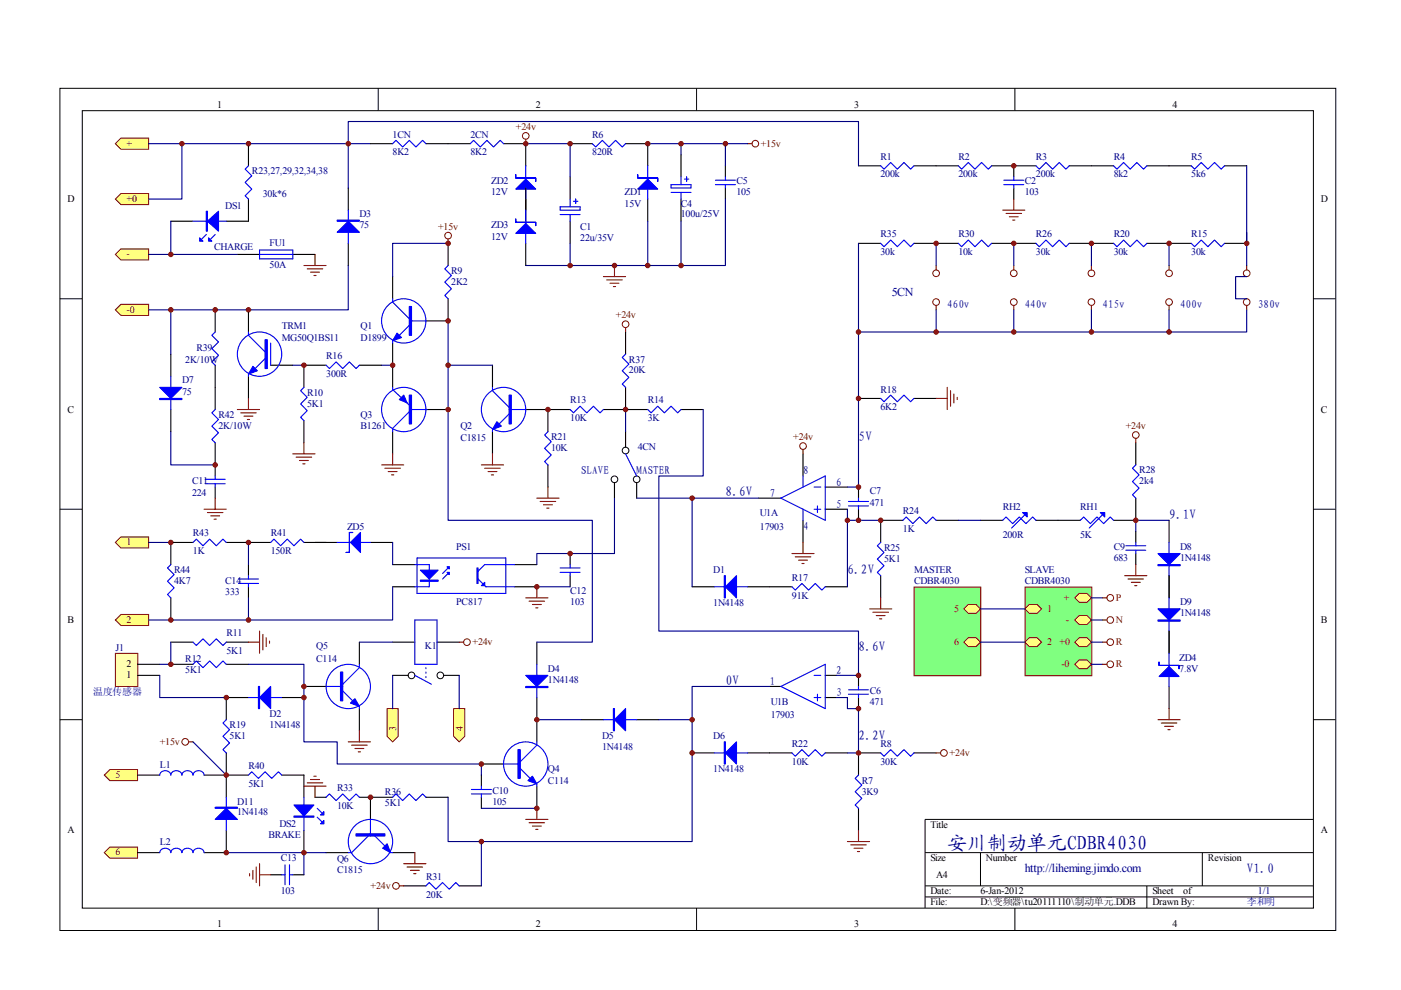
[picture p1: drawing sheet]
<svg xmlns="http://www.w3.org/2000/svg" width="297mm" height="210mm" viewBox="0 0 297 210" stroke-linecap="round" stroke-linejoin="round" font-family="sans-serif">
<g fill="none" stroke="#000" stroke-width=".21">
<path d="M12.7 18.7h270.5v178.6h-270.5zM80.2 18.7v4.7M147.7 18.7v4.7M215.2 18.7v4.7M17.4 23.5h261.1v169h-261.1zM12.7 63.3h4.7M278.4 63.3h4.7M12.7 108h4.7M278.4 108h4.7M12.7 152.6h4.7M278.4 152.6h4.7M278.4 173.7h-82.3v18.8"/>
<path d="M80.2 192.5v4.7M147.7 192.5v4.7M196.1 180.8h82.3M196.1 187.8h82.3M196.1 190.2h82.3M207.9 180.8v7M215.2 192.5v4.7M243.2 187.8v4.7M254.9 180.8v7"/>
</g>
<g fill="none" stroke="#000" stroke-width=".23">
<path d="M52.7 30.5v4.7M52.7 42.2v4.7M83.2 58.6v4.7M52.7 65.7v4.7M52.7 79.8v4.7M57.4 77.4h4.7M64.4 77.4v4.7M83.2 72.7v9.4M90.3 68h4.7M104.4 77.4v4.7M64.4 89.2v4.7M83.2 91.5v4.7"/>
<path d="M90.3 86.8h4.7M104.4 91.5v4.7M111.5 86.8h4.7"/>
</g>
<g fill="none" stroke="#00f" stroke-width=".23">
<path d="M52.7 35.2l-.7 .7 1.4 1.4-1.4 1.4 1.4 1.4-1.4 1.4 .7 .7M52.7 70.4v.7l3.5 3.5M52.7 79.3v.5M56.2 76l-2.1 2.1M57.4 72.7v4.7M83.2 63.3v.7l3.6 3.6M83.2 72.3v.4M86.8 69l-2.1 2.1M86.8 68h3.5M64.4 82.1l-.7 .7 1.4 1.4-1.4 1.5 1.4 1.4-1.4 1.4 .7 .7M83.2 82.1v.5l3.6 3.3M86.8 87.3l-3.6 3.5v.7"/>
<path d="M87.2 86.8h3.3M104.4 82.1v.7l3.5 3.6M104.4 91.1v.4M107.9 87.8l-2.1 2.1M107.9 86.8h3.6"/>
<circle cx="55" cy="75.1" r="4.7"/>
<circle cx="85.6" cy="68" r="4.7"/>
<circle cx="85.6" cy="86.8" r="4.7"/>
<circle cx="106.8" cy="86.8" r="4.7"/>
</g>
<g fill="#00f" stroke="#00f" stroke-width=".23">
<path d="M53.6 77.7l1 .9-1.9 .7z"/>
<path d="M84.2 70.6l.9 1-1.9 .7z"/>
<path d="M105.4 89.4l.9 1-1.9 .7z"/>
<path d="M85.6 83.8l.7 1.6-1.6-.7z"/>
<path d="M56.2 72h.5v6.1h-.5z" fill-rule="evenodd"/>
<path d="M86.8 65h.4v6.1h-.4z" fill-rule="evenodd"/>
<path d="M107.9 83.8h.5v6.1h-.5z" fill-rule="evenodd"/>
<path d="M86.8 83.8h.4v6.1h-.4z" fill-rule="evenodd"/>
</g>
<g fill="#ffff80" stroke="#800000" stroke-width=".21">
<path d="M25.6 29.3h5.9v2.3h-5.9l-1.1-1.1z" fill-rule="evenodd"/>
<path d="M25.6 41h5.9v2.4h-5.9l-1.1-1.2z" fill-rule="evenodd"/>
<path d="M25.6 52.8h5.9v2.3h-5.9l-1.1-1.2z" fill-rule="evenodd"/>
<path d="M24.5 65.7l1.1-1.2h5.9v2.4h-5.9z" fill-rule="evenodd"/>
<path d="M24.5 115l1.1-1.2h5.9v2.4h-5.9z" fill-rule="evenodd"/>
<path d="M24.5 131.5l1.1-1.2h5.9v2.3h-5.9z" fill-rule="evenodd"/>
<path d="M22.1 164.3l1.2-1.1h5.9v2.3h-5.9z" fill-rule="evenodd"/>
<path d="M22.1 180.8l1.2-1.2h5.9v2.4h-5.9z" fill-rule="evenodd"/>
</g>
<g fill="none" stroke="#000" stroke-width=".23">
<path d="M73.8 39.9v4.7M78.5 30.5h4.7M90.3 30.5h9.4M106.8 30.5h4.7v4.7M111.5 39.9v7M120.9 30.5h4.7M120.9 37.5v4.7M132.6 30.5h4.7v4.7M144.4 32.8v4.7M153.8 35.2v2.3M153.8 39.9v2.3M36.2 46.9h4.7"/>
<path d="M48 46.9h4.7M50.3 53.9h4.7M62.1 53.9h4.7M73.8 51.6v4.7M95 51.6v4.7M111.5 51.6v4.7M120.9 46.9v4.7M137.3 42.2v4.7M144.4 42.2v4.7M36.2 75.1v4.7M45.6 65.7v4.7M45.6 77.4v9.4"/>
<path d="M64.4 77.4h4.7M76.2 77.4h4.7M95 63.3v4.7M132.6 70.4v4.7M36.2 86.8v4.7M45.6 93.9v7M116.2 98.6v4.7M120.9 86.8h-4.7v4.7M127.9 86.8h9.4M132.6 82.1v4.7M132.6 91.5v3.3M144.4 86.8h4.7"/>
<path d="M40.9 115h-4.7v4.7M45.6 103.3v2.3M48 115h9.4M52.7 119.7v2.4M64.4 115h7.1M78.5 115h4.7M83.2 119.7h4.8M109.1 119.7h4.7M120.9 117.4v2.3M130.3 102.3v3.3M135 102.3v3.3M36.2 126.8v4.7"/>
<path d="M52.7 124.4v2.4M83.2 124.4h4.8M109.1 124.4h4.7M120.9 122.1v2.3M163.2 124.4h4.7M175 124.4h4.7M102.1 164.3v2.4M102.1 169v2.4"/>
</g>
<g fill="none" stroke="#00f" stroke-width=".23">
<path d="M83.2 30.5l.8-.7 1.4 1.4 1.4-1.4 1.4 1.4 1.4-1.4 .7 .7M99.7 30.5l.7-.7 1.4 1.4 1.4-1.4 1.4 1.4 1.5-1.4 .7 .7M111.5 35.2v7M125.6 30.5l.7 .7 1.4-1.4 1.4 1.4 1.4-1.4 1.4 1.4 .7-.7M137.3 35.2v7M142.3 39.2h4.2v.7h-4.2zM144.4 37.5v1.7M145.1 38h.9M145.6 37.5v.9M151.7 39.2h4.2M151.7 38.2h4.2M153.8 37.5v.7"/>
<path d="M153.8 39.2v.7M40.9 46.9h7.1M43.7 49.7l-.9 1M45.6 49.7l-.9 1M55 53h7.1v1.9h-7.1zM55 53.9h7.1M73.8 44.6v7M95 56.3l-.7 .7 1.4 1.4-1.4 1.4 1.4 1.4-1.4 1.4 .7 .7M111.5 44.6v7M118.8 43.9h4.2v.7h-4.2zM118.8 45.5h4.2M120.9 42.2v1.7"/>
<path d="M120.9 45.5v1.4M121.6 42.7h.9M122.1 42.2v.9M142.3 40.8h4.2M144.4 40.8v1.4M36.2 79.8v7M45.6 70.4l-.7 .7 1.4 1.4-1.4 1.4 1.4 1.4-1.4 1.4 .7 .7M69.1 77.4l.7 .7 1.5-1.4 1.4 1.4 1.4-1.4 1.4 1.4 .7-.7M132.6 75.1l-.7 .7 1.4 1.4-1.4 1.4 1.4 1.4-1.4 1.4 .7 .7M45.6 86.8l-.7 .7 1.4 1.4-1.4 1.5 1.4 1.4-1.4 1.4 .7 .7M116.2 91.5l-.7 .7 1.4 1.4-1.4 1.5 1.4 1.4-1.4 1.4 .7 .7M120.9 86.8l.7 .7 1.4-1.4 1.4 1.4 1.4-1.4 1.4 1.4 .7-.7"/>
<path d="M132.6 96.2l2.4 4.7M137.3 86.8l.7 .7 1.5-1.4 1.4 1.4 1.4-1.4 1.4 1.4 .7-.7M36.2 119.7l-.7 .7 1.4 1.4-1.4 1.4 1.4 1.4-1.4 1.5 .7 .7M40.9 115l.7-.7 1.4 1.4 1.4-1.4 1.5 1.4 1.4-1.4 .7 .7M43.5 102.6h4.2M43.5 101.6h4.2M45.6 100.9v.7M45.6 102.6v.7M57.4 115l.7-.7 1.4 1.4 1.4-1.4 1.4 1.4 1.4-1.4 .7 .7M71.5 115h7M88 119.7h3v4.7h-3M88.4 118.3h18.8v7.5h-18.8z"/>
<path d="M109.1 119.7h-6.3l-1.4 1.4M120.9 119.7v.7M50.6 123.7h4.2M50.6 122.8h4.2M52.7 122.1v.7M52.7 123.7v.7M95.2 121.4l-1.4 1.4M95.2 120.2l-1.4 1.4M101.4 122.8l1.6 1.6h6.1M118.8 121.4h4.2M118.8 120.4h4.2M120.9 121.4v.7"/>
<path d="M167.9 124.4l.7 .7 1.4-1.4 1.4 1.4 1.4-1.4 1.5 1.4 .7-.7M99.9 168.3h4.3M99.9 167.4h4.3M102.1 166.7v.7M102.1 168.3v.7"/>
</g>
<g fill="#00f" stroke="#00f" stroke-width=".23">
<path d="M44 46.9l2.3-2.1v4.2z"/>
<path d="M42.3 50.4l.7 .7h-.7z"/>
<path d="M44.2 50.4l.7 .7h-.7z"/>
<path d="M33.9 82.1h4.7l-2.4 2.4z"/>
<path d="M71.5 49.3l2.3-2.4 2.4 2.4z"/>
<path d="M109.4 40.1l2.1-2.1 2.1 2.1z"/>
<path d="M109.4 49.5l2.1-2.1 2.1 2.1z"/>
<path d="M135.2 40.1l2.1-2.1 2.2 2.1z"/>
<path d="M89.1 120.9h3.8l-1.9 1.9z"/>
<path d="M94.8 120.2h.4v.5z"/>
<path d="M94.8 121.4h.4v.4z"/>
<path d="M102.1 124.2l.7-.7v.7z"/>
<path d="M74.3 115l2.1-2.1v4.2z"/>
<path d="M43.7 44.8h.3v4.2h-.3z" fill-rule="evenodd"/>
<path d="M33.9 84.5h4.7v.2h-4.7z" fill-rule="evenodd"/>
<path d="M71.5 46.7h4.7v.2h-4.7z" fill-rule="evenodd"/>
<path d="M109.4 37v.7h4.2v.7v-.7h-4.2z" fill-rule="evenodd"/>
<path d="M109.4 46.4v.7h4.2v.7v-.7h-4.2z" fill-rule="evenodd"/>
<path d="M135.2 37v.7h4.3v.7v-.7h-4.3z" fill-rule="evenodd"/>
<path d="M89.1 123h3.8v.2h-3.8z" fill-rule="evenodd"/>
<path d="M101.1 120.4h.3v3.3h-.3z" fill-rule="evenodd"/>
<path d="M74.1 112.9h.7h-.7v4.2h-.7h.7z" fill-rule="evenodd"/>
</g>
<g fill="none" stroke="#000080" stroke-width=".23">
<path d="M31.5 30.5h47M73.8 30.5v9.4M111.5 30.5h9.4v7M137.3 30.5h21.2M144.4 30.5v2.3M153.8 30.5v4.7M31.5 53.9h18.8M73.8 56.3v9.4h-42.3M95 51.6h-11.8v7M120.9 51.6v4.7h-9.4M137.3 46.9v9.4M144.4 46.9v9.4"/>
<path d="M153.8 42.2v14.1h-32.9M36.2 65.7v9.4M62.1 77.4h2.3M80.9 77.4h2.3M95 77.4h9.4M95 68v18.8M36.2 91.5v7.1h9.4M31.5 115h4.7M52.7 115v4.7M83.2 115v4.7M52.7 126.8v4.7M83.2 124.4v7.1h-51.7"/>
<path d="M113.8 124.4h7.1"/>
</g>
<g fill="none" stroke="#800000" stroke-width=".23">
<path d="M111.5 29.5v1M158.5 30.5h.9M64.4 56.3h4.7M65.1 57h3.3M65.8 57.7h1.9M66.6 58.4h.4M66.8 53.9v2.4M95 50.7v.9M127.9 58.6h4.7M128.6 59.3h3.3M130.3 56.3v2.3M129.3 60.1h1.9"/>
<path d="M130 60.8h.5M132.6 69.5v.9M50.3 86.8h4.7M51 87.5h3.3M51.7 88.2h1.9M52.4 88.9h.5M52.7 84.5v2.3M62.1 96.2h4.7M62.8 96.9h3.3M63.5 97.6h1.9M64.2 98.3h.5M64.4 93.9v2.3"/>
<path d="M80.9 98.6h4.7M81.6 99.3h3.3M82.3 100h1.9M83.2 96.2v2.4M102.1 98.6h4.7M102.8 99.3h3.3M103.5 100h1.9M104.4 96.2v2.4M43.3 108h4.7M44 108.7h3.3M44.7 109.4h1.9M45.4 110.1h.5"/>
<path d="M45.6 105.6v2.4M83 100.7h.5M104.2 100.7h.4M113.8 105.6h4.7M114.5 106.3h3.3M115.2 107h1.9M115.9 107.7h.5M116.2 103.3v2.3M111.5 126.8h4.7M112.2 127.5h3.3M112.9 128.2h1.9M113.6 128.9h.5"/>
<path d="M113.8 124.4v2.4"/>
</g>
<g fill="#800000" stroke="#800000" stroke-width=".21">
<circle cx="36.2" cy="65.7" r=".47"/>
<circle cx="95" cy="77.4" r=".47"/>
<circle cx="120.9" cy="56.3" r=".47"/>
<circle cx="153.8" cy="30.5" r=".47"/>
<circle cx="144.4" cy="30.5" r=".47"/>
<circle cx="144.4" cy="56.3" r=".47"/>
<circle cx="137.3" cy="56.3" r=".47"/>
<circle cx="130.3" cy="56.3" r=".47"/>
<circle cx="52.7" cy="131.5" r=".47"/>
<circle cx="113.8" cy="124.4" r=".47"/>
</g>
<g fill="none" stroke="#800000" stroke-width=".21">
<circle cx="111.5" cy="28.8" r=".7"/>
<circle cx="160.1" cy="30.5" r=".7"/>
<circle cx="95" cy="50" r=".7"/>
<circle cx="132.6" cy="68.7" r=".71"/>
</g>
<g fill="none" stroke="#000" stroke-width=".21">
<circle cx="132.6" cy="95.5" r=".71"/>
<circle cx="130.3" cy="101.6" r=".71"/>
<circle cx="135" cy="101.6" r=".71"/>
</g>
<path d="M24.6 138.6h4.6v7h-4.6z" fill="#ffffb0"/>
<g fill="none" stroke="#800000" stroke-width=".21">
<path d="M24.5 138.5h4.7v7.1h-4.7z"/>
<circle cx="39.3" cy="157.3" r=".71"/>
</g>
<g fill="none" stroke="#000" stroke-width=".23">
<path d="M36.2 136.2h4.7M48 136.2h4.7M76.2 136.2v4.7M83.2 136.2h4.8M92.7 136.2h4.7M29.2 143.2h4.7M29.2 140.9h4.7M36.2 140.9h4.7M48 140.9h4.7M48 159.6v9.4M52.7 147.9h-4.7v4.7M59.7 147.9h4.7"/>
<path d="M64.4 145.5h4.7M76.2 150.2v4.7M83.2 143.2h3.3M94.1 143.2h3.3M113.8 152.6v4.7M29.2 164.3h4.7M43.3 164.3h9.4M48 176.1v4.7h-4.7M59.7 164.3h4.7v4.7M64.4 176.1v4.7M78.5 169v4.7M102.1 162h4.7"/>
<path d="M113.8 166.7v4.7M29.2 180.8h4.7M69.1 180.8h4.7M83.2 180.8h4.8"/>
</g>
<g fill="none" stroke="#00f" stroke-width=".23">
<path d="M40.9 136.2l.7 .7 1.4-1.5 1.4 1.5 1.5-1.5 1.4 1.5 .7-.7M88 131.5h4.7v9.4h-4.7zM40.9 140.9l.7-.8 1.4 1.5 1.4-1.5 1.5 1.5 1.4-1.5 .7 .8M48 152.6l-.7 .7 1.4 1.4-1.4 1.4 1.4 1.4-1.4 1.4 .7 .7M52.7 147.9h7M69.1 145.5h3.6M72.7 146.5l2.1 2.1M76.2 140.9v.7l-3.5 3.5M76.2 149.8v.4M88 143.2l3.5 1.9M90.3 141.6v.2M90.3 142.5v.2"/>
<path d="M90.3 143.4v.3M113.8 157.3v.7l-3.5 3.5M33.9 164.3a1.21 1.21 0 0 1 1.1-.9 1.21 1.21 0 0 1 1.2 .9 1.21 1.21 0 0 1 1.2-.9 1.21 1.21 0 0 1 1.2 .9 1.21 1.21 0 0 1 1.1-.9 1.21 1.21 0 0 1 1.2 .9 1.2 1.2 0 0 1 1.2-.9 1.2 1.2 0 0 1 1.2 .9M48 169v7.1M52.7 164.3l.7-.7 1.4 1.4 1.4-1.4 1.4 1.4 1.4-1.4 .7 .7M64.4 169v7.1M67.3 173.3l.9 .9M67.3 171.4l.9 .9M78.1 177.3l-3.6 3.5h-.7M78.5 173.7v3.6M79.5 177.3l2.1 2.1M106.8 162h3.5"/>
<path d="M110.3 162.9l2.1 2.1M113.8 166.2v.5M33.9 180.8a1.21 1.21 0 0 1 1.1-1 1.21 1.21 0 0 1 1.2 1 1.21 1.21 0 0 1 1.2-1 1.21 1.21 0 0 1 1.2 1 1.21 1.21 0 0 1 1.1-1 1.21 1.21 0 0 1 1.2 1 1.2 1.2 0 0 1 1.2-1 1.2 1.2 0 0 1 1.2 1M82.8 180.8h.4"/>
<circle cx="73.8" cy="145.5" r="4.7"/>
<circle cx="78.5" cy="178.4" r="4.7"/>
<circle cx="111.5" cy="162" r="4.7"/>
</g>
<g fill="#00f" stroke="#00f" stroke-width=".23">
<path d="M74.3 149.1l1-1 .9 1.7z"/>
<path d="M111.9 165.5l1-.9 .9 1.6z"/>
<path d="M82.1 178.9l.7 1.9-1.7-1z"/>
<path d="M45.6 173.7l2.4-2.3 2.3 2.3z"/>
<path d="M62.3 170.7h4.3l-2.2 2.3z"/>
<path d="M68 174.7l.7-.7v.7z"/>
<path d="M68 172.8l.7-.7v.7z"/>
<path d="M55 147.9l2.4-2.4v4.7z"/>
<path d="M72.2 142.5h.5v6.1h-.5z" fill-rule="evenodd"/>
<path d="M109.8 158.9h.5v6.1h-.5z" fill-rule="evenodd"/>
<path d="M75.5 176.8h6.1v.5h-6.1z" fill-rule="evenodd"/>
<path d="M45.6 171.1h4.7v.3h-4.7z" fill-rule="evenodd"/>
<path d="M62.3 173h4.3v.3h-4.3z" fill-rule="evenodd"/>
<path d="M54.8 145.5h.2v4.7h-.2z" fill-rule="evenodd"/>
</g>
<path d="M36.2 136.2v4.7h-2.3M33.9 143.2v4.7h14.1M40.9 157.3l7.1 7M52.7 140.9h11.7v7M48 180.8h21.1" fill="none" stroke="#000080" stroke-width=".23"/>
<g fill="none" stroke="#800000" stroke-width=".23">
<path d="M52.7 136.2h2.3M55 133.8v4.7M55.7 134.5v3.3M56.4 135.2v1.9M57.1 135.9v.5M40 157.3h.9M73.8 157.3h4.7M74.5 158h3.3M75.3 158.7h1.8M76 159.4h.4M76.2 154.9v2.4M85.6 183.1h4.7"/>
<path d="M86.3 183.8h3.3M87 184.5h1.9M87.7 185.2h.5M88 180.8v2.3"/>
</g>
<g fill="none" stroke="#000" stroke-width=".21">
<circle cx="87.2" cy="143.2" r=".71"/>
<circle cx="93.4" cy="143.2" r=".71"/>
</g>
<g fill="#ffff80" stroke="#800000" stroke-width=".21">
<path d="M82.1 150.2h2.3v5.9l-1.2 1.2-1.1-1.2z" fill-rule="evenodd"/>
<path d="M96.2 150.2h2.3v5.9l-1.1 1.2-1.2-1.2z" fill-rule="evenodd"/>
</g>
<g fill="none" stroke="#000080" stroke-width=".23">
<path d="M38.6 30.5v11.7h-7.1M73.8 30.5v-4.7h108.2v9.4M264.3 35.2v21.1M36.2 46.9v7M182 51.6v51.7h-2.3M198.5 51.6v4.7M214.9 51.6v4.7M231.4 51.6v4.7M247.9 51.6v4.7M264.3 58.6h-2.3v4.7h2.3M198.5 65.7v4.7M214.9 65.7v4.7"/>
<path d="M231.4 65.7v4.7M247.9 65.7v4.7M264.3 65.7v4.7h-82.3M95 86.8v23.5h30.6v25.9h-11.8M132.6 86.8v4.7M149.1 86.8v14.1h-9.4v32.9h42.3v9.4h-4.7M130.3 105.6v11.8h-16.5v2.3M135 105.6h25.9M146.7 105.6v18.8M179.7 108v16.4M179.7 110.3h7M203.2 110.3h4.7"/>
<path d="M247.9 110.3h-7.1v2.4M76.2 136.2h7M64.4 147.9v9.4h7.1v4.7h30.6v2.3M83.2 143.2v7M97.4 143.2v7M113.8 152.6h9.4M139.7 152.6h7M163.2 145.5h-16.5v32.9h-51.7v-9.4M179.7 147.9v2.3h2.3v9.4h-2.3M102.1 178.4v9.4M102.1 171.4h11.7M64.4 180.8v4.7"/>
</g>
<g fill="none" stroke="#800000" stroke-width=".23">
<path d="M198.5 56.3v.9M212.6 44.6h4.7M213.3 45.3h3.3M214 46h1.9M214.7 46.7h.5M214.9 42.2v2.4M214.9 56.3v.9M231.4 56.3v.9M247.9 56.3v.9M264.3 56.3v.9M198.5 64.8v.9M214.9 64.8v.9"/>
<path d="M231.4 64.8v.9M247.9 64.8v.9M264.3 64.8v.9M170.3 95.3v.9M240.8 92.9v1M167.9 117.4h4.7M168.6 118.1h3.3M169.3 118.8h1.9M170 119.5h.5M170.3 115v2.4M240.8 119.7v2.4M97.4 136.2h.9"/>
<path d="M184.4 129.1h4.7M185.1 129.8h3.3M185.8 130.5h1.9M186.5 131.2h.5M186.7 126.8v2.3M238.5 122.1h4.7M239.2 122.8h3.3M239.9 123.5h1.8M240.6 124.2h.4M198.5 159.6h.9M245.5 152.6h4.7M246.2 153.3h3.3"/>
<path d="M246.9 154h1.9M247.6 154.7h.5M247.9 150.2v2.4M111.5 173.7h4.7M112.2 174.4h3.3M112.9 175.1h1.9M113.6 175.8h.5M113.8 171.4v2.3M179.7 178.4h4.7M180.4 179.1h3.3M181.1 179.8h1.9M182 176.1v2.3"/>
<path d="M52.9 185.2v.5M53.6 184.5v1.9M54.3 183.8v3.3M55 183.1v4.7M55 185.5h2.4M84.7 187.8h.9M181.8 180.5h.5"/>
</g>
<g fill="none" stroke="#000" stroke-width=".23">
<path d="M182 35.2h4.7M193.8 35.2h9.4M210.2 35.2h9.4M214.9 35.2v2.3M214.9 39.9v2.3M226.7 35.2h9.4M243.2 35.2h9.4M259.6 35.2h4.7M182 51.6h4.7M193.8 51.6h9.4M210.2 51.6h9.4M226.7 51.6h9.4"/>
<path d="M243.2 51.6h9.4M259.6 51.6h4.7M170.3 96.2v4.7M240.8 93.9v4.7M160.9 105.6h4.7M170.3 110.3v4.7M175 103.3h4.7M175 108h4.7M182 103.3v2.3M182 108v2.3M191.4 110.3h-4.7v4.7M198.5 110.3h4.7"/>
<path d="M207.9 110.3h4.7M219.6 110.3h9.4M240.8 105.6v4.7h-4.7M240.8 112.7v2.3M240.8 117.4v2.3M247.9 110.3v4.7M113.8 136.2v4.7M146.7 124.4h4.7M158.5 124.4h4.7M186.7 122.1v4.7M247.9 122.1v4.7M247.9 133.8v4.7"/>
<path d="M113.8 147.9v4.7M123.2 152.6h4.7M135 152.6h4.7M146.7 159.6h4.7M158.5 159.6h9.4M163.2 145.5h2.4M175 143.2h2.3M175 147.9h2.3M175 159.6h4.7M182 143.2v2.3M182 147.9v2.3M186.7 159.6h-4.7v4.7"/>
<path d="M193.8 159.6h4.7M247.9 145.5v4.7M78.5 169h4.7M90.3 169h4.7M182 171.4v4.7M57.4 185.5h2.3M62.1 185.5h2.3M85.6 187.8h4.7M97.4 187.8h4.7"/>
</g>
<g fill="none" stroke="#00f" stroke-width=".23">
<path d="M186.7 35.2l.7 .7 1.4-1.4 1.4 1.4 1.5-1.4 1.4 1.4 .7-.7M203.2 35.2l.7 .7 1.4-1.4 1.4 1.4 1.4-1.4 1.4 1.4 .7-.7M212.8 39.2h4.3M212.8 38.2h4.3M214.9 37.5v.7M214.9 39.2v.7M219.6 35.2l.8 .7 1.4-1.4 1.4 1.4 1.4-1.4 1.4 1.4 .7-.7M236.1 35.2l.7 .7 1.4-1.4 1.4 1.4 1.4-1.4 1.5 1.4 .7-.7M252.6 35.2l.7 .7 1.4-1.4 1.4 1.4 1.4-1.4 1.4 1.4 .7-.7M186.7 51.6l.7 .7 1.4-1.4 1.4 1.4 1.5-1.4 1.4 1.4 .7-.7M203.2 51.6l.7 .7 1.4-1.4 1.4 1.4 1.4-1.4 1.4 1.4 .7-.7M219.6 51.6l.8 .7 1.4-1.4 1.4 1.4 1.4-1.4 1.4 1.4 .7-.7"/>
<path d="M236.1 51.6l.7 .7 1.4-1.4 1.4 1.4 1.4-1.4 1.5 1.4 .7-.7M252.6 51.6l.7 .7 1.4-1.4 1.4 1.4 1.4-1.4 1.4 1.4 .7-.7M240.8 98.6l-.7 .7 1.4 1.4-1.4 1.4 1.4 1.4-1.4 1.4 .7 .7M165.6 105.6l9.4-4.7v9.4zM170.3 100.9v2.4M170.3 108v2.3M172.6 103.3h1.4M172.6 108h1.4M173.3 107.3v1.4M179.9 107.3h4.2M179.9 106.3h4.2M182 105.6v.7"/>
<path d="M182 107.3v.7M186.7 115l-.7 .7 1.4 1.4-1.4 1.4 1.4 1.4-1.4 1.5 .7 .7M191.4 110.3l.7-.7 1.4 1.4 1.5-1.4 1.4 1.4 1.4-1.4 .7 .7M212.6 110.3l.7-.7 1.4 1.4 1.4-1.4 1.4 1.4 1.4-1.4 .7 .7M217.3 109.1l-2.8 2.9M229 110.3l.8-.7 1.4 1.4 1.4-1.4 1.4 1.4 1.4-1.4 .7 .7M233.8 109.1l-2.9 2.9M238.7 116.7h4.2M238.7 115.7h4.2M240.8 115v.7M240.8 116.7v.7M247.9 115v7.1"/>
<path d="M151.4 124.4h7.1M247.9 126.8v7M247.9 138.5v7M113.8 140.9v7M127.9 152.6h7.1M151.4 159.6h7.1M165.6 145.5l9.4-4.6v9.3zM167.9 159.6l.7 .7 1.4-1.4 1.4 1.4 1.4-1.4 1.5 1.4 .7-.7M172.6 143.2h1.4M172.6 147.9h1.4M173.3 147.2v1.4M179.9 146.3h4.2"/>
<path d="M179.9 147.2h4.2M182 145.5v.8M182 147.2v.7M186.7 159.6l.7 .7 1.4-1.4 1.4 1.4 1.5-1.4 1.4 1.4 .7-.7M83.2 169l.8-.7 1.4 1.4 1.4-1.4 1.4 1.4 1.4-1.4 .7 .7M182 164.3l-.7 .7 1.4 1.5-1.4 1.4 1.4 1.4-1.4 1.4 .7 .7M59.7 185.5h.7M60.4 183.4v4.2M61.4 185.5h.7M61.4 183.4v4.2M90.3 187.8l.7-.7 1.4 1.4 1.4-1.4 1.4 1.4 1.5-1.4 .7 .7"/>
</g>
<g fill="#00f" stroke="#00f" stroke-width=".23">
<path d="M111.5 143.2h4.7l-2.4 2.3z"/>
<path d="M130.3 152.6l2.3-2.4v4.7z"/>
<path d="M153.8 159.6l2.4-2.3v4.7z"/>
<path d="M153.8 124.4l2.4-2.3v4.7z"/>
<path d="M216.8 108.7h1v.9z"/>
<path d="M233.3 108.7h.9v.9z"/>
<path d="M245.5 117.4h4.7l-2.3 2.3z"/>
<path d="M245.5 129.1h4.7l-2.3 2.4z"/>
<path d="M245.7 143.4l2.2-2.1 2.1 2.1z"/>
<path d="M111.5 145.5h4.7v.3h-4.7z" fill-rule="evenodd"/>
<path d="M130 150.2h.3v4.7h-.3z" fill-rule="evenodd"/>
<path d="M153.6 157.3h.2v4.7h-.2z" fill-rule="evenodd"/>
<path d="M153.6 122.1h.2v4.7h-.2z" fill-rule="evenodd"/>
<path d="M245.5 119.7h4.7v.2h-4.7z" fill-rule="evenodd"/>
<path d="M245.5 131.5h4.7v.2h-4.7z" fill-rule="evenodd"/>
<path d="M245.7 140.4v.7h4.3v.7v-.7h-4.3z" fill-rule="evenodd"/>
</g>
<g fill="none" stroke="#800000" stroke-width=".21">
<circle cx="198.5" cy="57.9" r=".71"/>
<circle cx="214.9" cy="57.9" r=".71"/>
<circle cx="231.4" cy="57.9" r=".71"/>
<circle cx="247.9" cy="57.9" r=".71"/>
<circle cx="264.3" cy="57.9" r=".7"/>
<circle cx="198.5" cy="64" r=".71"/>
<circle cx="214.9" cy="64" r=".71"/>
<circle cx="231.4" cy="64" r=".71"/>
<circle cx="247.9" cy="64" r=".71"/>
<circle cx="264.3" cy="64" r=".7"/>
<circle cx="170.3" cy="94.6" r=".7"/>
<circle cx="240.8" cy="92.2" r=".7"/>
<circle cx="99" cy="136.2" r=".71"/>
<circle cx="200.1" cy="159.6" r=".71"/>
<circle cx="84" cy="187.8" r=".71"/>
</g>
<g fill="#800000" stroke="#800000" stroke-width=".21">
<circle cx="146.7" cy="105.6" r=".47"/>
<circle cx="73.8" cy="30.5" r=".47"/>
<circle cx="179.7" cy="110.3" r=".47"/>
<circle cx="182" cy="70.4" r=".47"/>
<circle cx="247.9" cy="70.4" r=".47"/>
<circle cx="231.4" cy="70.4" r=".47"/>
<circle cx="214.9" cy="70.4" r=".47"/>
<circle cx="198.5" cy="70.4" r=".47"/>
<circle cx="240.8" cy="110.3" r=".47"/>
<circle cx="186.7" cy="110.3" r=".47"/>
<circle cx="182" cy="103.3" r=".47"/>
<circle cx="182" cy="110.3" r=".47"/>
<circle cx="182" cy="150.2" r=".47"/>
<circle cx="264.3" cy="51.6" r=".47"/>
<circle cx="247.9" cy="51.6" r=".47"/>
<circle cx="231.4" cy="51.6" r=".47"/>
<circle cx="214.9" cy="51.6" r=".47"/>
<circle cx="198.5" cy="51.6" r=".47"/>
<circle cx="36.2" cy="53.9" r=".47"/>
<circle cx="52.7" cy="30.5" r=".47"/>
<circle cx="45.6" cy="65.7" r=".47"/>
<circle cx="64.4" cy="77.4" r=".47"/>
<circle cx="83.2" cy="77.4" r=".47"/>
<circle cx="95" cy="86.8" r=".47"/>
<circle cx="95" cy="68" r=".47"/>
<circle cx="95" cy="51.6" r=".47"/>
<circle cx="116.2" cy="86.8" r=".47"/>
<circle cx="132.6" cy="86.8" r=".47"/>
<circle cx="36.2" cy="131.5" r=".47"/>
<circle cx="36.2" cy="115" r=".47"/>
<circle cx="52.7" cy="115" r=".47"/>
<circle cx="120.9" cy="117.4" r=".47"/>
<circle cx="36.2" cy="140.8" r=".47"/>
<circle cx="64.4" cy="145.5" r=".47"/>
<circle cx="102.1" cy="162" r=".47"/>
<circle cx="113.8" cy="171.4" r=".47"/>
<circle cx="113.8" cy="152.6" r=".47"/>
<circle cx="182" cy="159.6" r=".47"/>
<circle cx="38.6" cy="30.5" r=".47"/>
<circle cx="111.5" cy="30.5" r=".47"/>
<circle cx="120.9" cy="30.5" r=".47"/>
<circle cx="137.3" cy="30.5" r=".47"/>
<circle cx="48" cy="180.8" r=".47"/>
<circle cx="48" cy="164.3" r=".47"/>
<circle cx="64.4" cy="147.9" r=".47"/>
<circle cx="48" cy="147.9" r=".47"/>
<circle cx="214.9" cy="35.2" r=".47"/>
<circle cx="45.6" cy="98.6" r=".47"/>
</g>
<path d="M193.9 124.6h14v18.7h-14z" fill="#80ff80"/>
<path d="M193.8 124.5h14.1v18.8h-14.1z" fill="none" stroke="#800000" stroke-width=".21"/>
<g fill="#ffff80" stroke="#800000" stroke-width=".21">
<path d="M204.4 129.1l.9-.9h1.6l1 .9-1 .9h-1.6z" fill-rule="evenodd"/>
<path d="M204.4 136.2l.9-1h1.6l1 1-1 .9h-1.6z" fill-rule="evenodd"/>
</g>
<path d="M217.4 124.6h14.1v18.7h-14.1z" fill="#80ff80"/>
<path d="M217.3 124.5h14.2v18.8h-14.2z" fill="none" stroke="#800000" stroke-width=".21"/>
<g fill="#ffff80" stroke="#800000" stroke-width=".21">
<path d="M217.3 129.1l.9-.9h1.7l.9 .9-.9 .9h-1.7z" fill-rule="evenodd"/>
<path d="M218.2 135.2h1.7l.9 1-.9 .9h-1.7l-.9-.9z" fill-rule="evenodd"/>
<path d="M228.8 125.8h1.7l.9 1-.9 .9h-1.7l-.9-.9z" fill-rule="evenodd"/>
<path d="M227.9 131.5l.9-1h1.7l.9 1-.9 .9h-1.7z" fill-rule="evenodd"/>
<path d="M228.8 139.9h1.7l.9 1-.9 .9h-1.7l-.9-.9z" fill-rule="evenodd"/>
<path d="M228.8 135.2h1.7l.9 1-.9 .9h-1.7l-.9-.9z" fill-rule="evenodd"/>
</g>
<path d="M207.9 129.1h9.4M207.9 136.2h9.4M231.4 136.2h2.4M231.4 126.8h2.4M231.4 131.5h2.4M177.3 147.9h2.4M231.4 140.9h2.4" fill="none" stroke="#000080" stroke-width=".23"/>
<g fill="none" stroke="#800000" stroke-width=".21">
<circle cx="235.4" cy="126.8" r=".71"/>
<circle cx="235.4" cy="136.2" r=".7"/>
<circle cx="235.4" cy="131.5" r=".7"/>
<circle cx="235.4" cy="140.8" r=".71"/>
</g>
<g fill="none" stroke="#800000" stroke-width=".23">
<path d="M198.5 84.5h2.3M200.8 82.1v4.7M201.5 82.8v3.3M202.2 83.5v1.9M202.9 84.2v.5M233.8 126.8h.9M233.8 131.5h.9M233.8 136.2h.9M233.8 140.9h.9M64.4 166.7h4.7M65.1 166h3.3M65.8 165.3h1.9"/>
<path d="M66.6 164.6h.4M66.8 166.7v2.3"/>
</g>
<path d="M182 84.5h4.7M193.8 84.5h4.7M66.8 169h2.3M76.2 169h2.3" fill="none" stroke="#000" stroke-width=".23"/>
<path d="M186.7 84.5l.7 .7 1.4-1.4 1.4 1.4 1.5-1.4 1.4 1.4 .7-.7M69.1 169l.7-.7 1.5 1.4 1.4-1.4 1.4 1.4 1.4-1.4 .7 .7" fill="none" stroke="#00f" stroke-width=".23"/>
<g fill="#800000" stroke="#800000" stroke-width=".21">
<circle cx="182" cy="84.5" r=".47"/>
<circle cx="78.5" cy="169" r=".47"/>
<circle cx="64.4" cy="180.8" r=".47"/>
<circle cx="182" cy="143.2" r=".47"/>
<circle cx="102.1" cy="178.4" r=".47"/>
<circle cx="146.7" cy="159.6" r=".47"/>
<circle cx="146.7" cy="152.6" r=".47"/>
<circle cx="52.7" cy="65.7" r=".47"/>
</g>
<text font-size="4.2" fill="#000080" x="200.8" y="180.2">安川制动单元CDBR4030</text>
<g font-size="2.8" fill="#000080">
<text x="182" y="93.5">5V</text>
<text x="153.8" y="105.3">8.6V</text>
<text x="247.9" y="110">9.1V</text>
<text x="179.7" y="121.7">6.2V</text>
<text x="182" y="138.1">8.6V</text>
<text x="153.8" y="145.2">0V</text>
<text x="182" y="156.9">2.2V</text>
<text x="264.3" y="185.1">V1.0</text>
</g>
<g font-size="2.5" fill="#000080">
<text x="189.1" y="62.8">5CN</text>
<text x="217.3" y="184.8">http://liheming.jimdo.com</text>
</g>
<g font-size="2.3" fill="#000080">
<text x="200.8" y="65.4">460v</text>
<text x="217.3" y="65.4">440v</text>
<text x="233.8" y="65.4">415v</text>
<text x="250.2" y="65.4">400v</text>
<text x="266.7" y="65.4">380v</text>
<text x="123.2" y="100.6">SLAVE</text>
<text x="135" y="100.6">MASTER</text>
<text x="170.3" y="100.6">8</text>
<text x="163.2" y="105.3">7</text>
<text x="177.3" y="107.6">5</text>
<text x="177.3" y="103">6</text>
<text x="170.3" y="112.4">4</text>
<text x="177.3" y="142.8">2</text>
<text x="163.2" y="145.2">1</text>
<text x="177.3" y="147.6">3</text>
</g>
<g font-size="2.1">
<text x="46.1" y="22.9">1</text>
<text x="113.6" y="22.9">2</text>
<text x="181.1" y="22.9">3</text>
<text x="248.6" y="22.9">4</text>
<text x="14.3" y="42.8">D</text>
<text x="280.1" y="42.8">D</text>
<text x="14.3" y="87.5">C</text>
<text x="280.1" y="87.5">C</text>
<text x="14.3" y="132.1">B</text>
<text x="280.1" y="132.1">B</text>
<text x="26.8" y="143.8">1</text>
<text x="26.8" y="141.5">2</text>
<text x="14.3" y="176.7">A</text>
<text x="197.3" y="175.5">Title</text>
<text x="280.1" y="176.7">A</text>
<text x="197.3" y="182.6">Size</text>
<text x="209" y="182.6">Number</text>
<text x="256.1" y="182.6">Revision</text>
<text x="197.3" y="189.6">Date:</text>
<text x="197.3" y="192">File:</text>
<text x="198.5" y="186.1">A4</text>
<text x="207.9" y="189.6">6-Jan-2012</text>
<text x="207.9" y="192">D:\变频器\tu20111110\制动单元.DDB</text>
<text x="244.3" y="189.6">Sheet</text>
<text x="244.3" y="192">Drawn By:</text>
<text x="250.9" y="189.6">of</text>
<text x="46.1" y="196.6">1</text>
<text x="113.6" y="196.6">2</text>
<text x="181.1" y="196.6">3</text>
<text x="248.6" y="196.6">4</text>
</g>
<g font-size="2.1" fill="#000080">
<text x="83.2" y="29.2">1CN</text>
<text x="99.7" y="29.2">2CN</text>
<text x="125.6" y="29.2">R6</text>
<text x="83.2" y="32.9">8K2</text>
<text x="99.7" y="32.9">8K2</text>
<text x="125.6" y="32.9">820R</text>
<text x="186.7" y="33.9">R1</text>
<text x="203.2" y="33.9">R2</text>
<text x="219.6" y="33.9">R3</text>
<text x="236.1" y="33.9">R4</text>
<text x="252.6" y="33.9">R5</text>
<text x="53.4" y="36.9">R23,27,29,32,34,38</text>
<text x="55.7" y="41.7">30k*6</text>
<text x="104.1" y="39">ZD2</text>
<text x="104.1" y="41.4">12V</text>
<text x="132.4" y="41.4">ZD1</text>
<text x="156.1" y="39">C5</text>
<text x="156.1" y="41.4">105</text>
<text x="186.7" y="37.6">200k</text>
<text x="203.2" y="37.6">200k</text>
<text x="217.3" y="39">C2</text>
<text x="217.3" y="41.4">103</text>
<text x="219.6" y="37.6">200k</text>
<text x="236.1" y="37.6">8k2</text>
<text x="252.6" y="37.6">5k6</text>
<text x="47.8" y="44.2">DS1</text>
<text x="76.2" y="46.1">D3</text>
<text x="132.4" y="43.8">15V</text>
<text x="144.4" y="43.8">C4</text>
<text x="144.4" y="46.1">100u/25V</text>
<text x="45.4" y="52.9">CHARGE</text>
<text x="57.1" y="52.2">FU1</text>
<text x="76.2" y="48.4">75</text>
<text x="104.1" y="48.4">ZD3</text>
<text x="104.1" y="50.8">12V</text>
<text x="123" y="48.7">C1</text>
<text x="123" y="51.1">22u/35V</text>
<text x="186.7" y="50.3">R35</text>
<text x="203.2" y="50.3">R30</text>
<text x="219.6" y="50.3">R26</text>
<text x="236.1" y="50.3">R20</text>
<text x="252.6" y="50.3">R15</text>
<text x="57.1" y="56.9">50A</text>
<text x="95.7" y="58.1">R9</text>
<text x="186.7" y="54.1">30k</text>
<text x="203.2" y="54.1">10k</text>
<text x="219.6" y="54.1">30k</text>
<text x="236.1" y="54.1">30k</text>
<text x="252.6" y="54.1">30k</text>
<text x="95.7" y="60.5">2K2</text>
<text x="59.8" y="69.8">TRM1</text>
<text x="76.5" y="69.8">Q1</text>
<text x="39.3" y="76.9">2K/10W</text>
<text x="41.7" y="74.5">R39</text>
<text x="59.8" y="72.4">MG50Q1BS11</text>
<text x="69.2" y="76.1">R16</text>
<text x="76.5" y="72.4">D1899</text>
<text x="133.3" y="76.9">R37</text>
<text x="38.6" y="81.3">D7</text>
<text x="38.6" y="83.7">75</text>
<text x="65.1" y="83.9">R10</text>
<text x="69.2" y="79.9">300R</text>
<text x="133.3" y="79.2">20K</text>
<text x="186.7" y="83.2">R18</text>
<text x="46.3" y="88.6">R42</text>
<text x="65.1" y="86.3">5K1</text>
<text x="76.5" y="88.6">Q3</text>
<text x="120.9" y="85.5">R13</text>
<text x="120.9" y="89.3">10K</text>
<text x="137.3" y="85.5">R14</text>
<text x="137.3" y="89.3">3K</text>
<text x="186.7" y="87">6K2</text>
<text x="46.3" y="90.9">2K/10W</text>
<text x="76.5" y="90.9">B1261</text>
<text x="97.6" y="90.9">Q2</text>
<text x="97.6" y="93.6">C1815</text>
<text x="116.8" y="93.3">R21</text>
<text x="116.8" y="95.7">10K</text>
<text x="135.2" y="95.4">4CN</text>
<text x="241.6" y="100.3">R28</text>
<text x="40.7" y="102.7">C11</text>
<text x="40.7" y="105.1">224</text>
<text x="184.4" y="104.8">C7</text>
<text x="184.4" y="107.2">471</text>
<text x="241.6" y="102.7">2k4</text>
<text x="40.9" y="113.7">R43</text>
<text x="57.4" y="113.7">R41</text>
<text x="73.6" y="112.4">ZD5</text>
<text x="161.1" y="109.5">U1A</text>
<text x="161.1" y="112.4">17903</text>
<text x="191.4" y="109.1">R24</text>
<text x="191.4" y="112.8">1K</text>
<text x="212.6" y="108.1">RH2</text>
<text x="212.6" y="114">200R</text>
<text x="229" y="108.1">RH1</text>
<text x="229" y="114">5K</text>
<text x="40.9" y="117.5">1K</text>
<text x="57.4" y="117.5">150R</text>
<text x="96.7" y="116.6">PS1</text>
<text x="187.5" y="116.8">R25</text>
<text x="187.5" y="119.1">5K1</text>
<text x="236.1" y="116.6">C9</text>
<text x="236.1" y="118.9">683</text>
<text x="250.2" y="116.6">D8</text>
<text x="250.2" y="118.9">1N4148</text>
<text x="36.9" y="121.5">R44</text>
<text x="36.9" y="123.9">4K7</text>
<text x="47.8" y="123.9">C14</text>
<text x="120.9" y="125.9">C12</text>
<text x="151.2" y="121.5">D1</text>
<text x="167.9" y="123.1">R17</text>
<text x="193.8" y="121.5">MASTER</text>
<text x="193.8" y="123.9">CDBR4030</text>
<text x="217.3" y="121.5">SLAVE</text>
<text x="217.3" y="123.9">CDBR4030</text>
<text x="47.8" y="126.2">333</text>
<text x="96.7" y="128.3">PC817</text>
<text x="120.9" y="128.3">103</text>
<text x="151.2" y="128.5">1N4148</text>
<text x="167.9" y="126.9">91K</text>
<text x="250.2" y="128.3">D9</text>
<text x="250.2" y="130.7">1N4148</text>
<text x="24.5" y="137.9">J1</text>
<text x="48" y="134.9">R11</text>
<text x="67.1" y="137.7">Q5</text>
<text x="90.1" y="137.7">K1</text>
<text x="39.3" y="140.3">R12</text>
<text x="39.3" y="142.6">5K1</text>
<text x="48" y="138.6">5K1</text>
<text x="67.1" y="140.3">C114</text>
<text x="116.2" y="142.4">D4</text>
<text x="250" y="140.1">ZD4</text>
<text x="250" y="142.4">7.8V</text>
<text x="19.7" y="147.3">温度传感器</text>
<text x="116.2" y="144.7">1N4148</text>
<text x="163.4" y="149.5">U1B</text>
<text x="184.4" y="147.1">C6</text>
<text x="184.4" y="149.5">471</text>
<text x="48.7" y="154.4">R19</text>
<text x="57.1" y="152">D2</text>
<text x="57.1" y="154.4">1N4148</text>
<text x="163.4" y="152.2">17903</text>
<text x="48.7" y="156.7">5K1</text>
<text x="127.7" y="156.7">D5</text>
<text x="127.7" y="159.1">1N4148</text>
<text x="151.2" y="156.7">D6</text>
<text x="167.9" y="158.3">R22</text>
<text x="186.7" y="158.3">R8</text>
<text x="33.9" y="162.8">L1</text>
<text x="52.7" y="163.1">R40</text>
<text x="52.7" y="166.8">5K1</text>
<text x="71.5" y="167.7">R33</text>
<text x="116.2" y="163.8">Q4</text>
<text x="116.2" y="166.1">C114</text>
<text x="151.2" y="163.8">1N4148</text>
<text x="167.9" y="162.2">10K</text>
<text x="182.7" y="166.1">R7</text>
<text x="186.7" y="162.2">30K</text>
<text x="50.3" y="170.6">D11</text>
<text x="50.3" y="172.9">1N4148</text>
<text x="71.5" y="171.5">10K</text>
<text x="81.6" y="168.5">R36</text>
<text x="81.6" y="170.8">5K1</text>
<text x="104.4" y="168.2">C10</text>
<text x="104.4" y="170.6">105</text>
<text x="182.7" y="168.5">3K9</text>
<text x="33.9" y="179.3">L2</text>
<text x="56.9" y="177.6">BRAKE</text>
<text x="59.3" y="175.3">DS2</text>
<text x="59.5" y="182.6">C13</text>
<text x="71.5" y="182.8">Q6</text>
<text x="71.5" y="185.2">C1815</text>
<text x="59.5" y="189.6">103</text>
<text x="90.3" y="186.5">R31</text>
<text x="90.3" y="190.3">20K</text>
<text x="264.3" y="192">李和明</text>
<text x="266.7" y="189.6">1/1</text>
</g>
<g font-size="2.1" fill="#800000">
<text x="109.4" y="27.5">+24v</text>
<text x="26.8" y="31.1">+</text>
<text x="161.3" y="31.1">+15v</text>
<text x="26.8" y="42.8">+0</text>
<text x="92.9" y="48.7">+15v</text>
<text x="26.8" y="54.5">-</text>
<text x="26.8" y="66.3">-0</text>
<text x="130.6" y="67.5">+24v</text>
<text x="168.1" y="93.3">+24v</text>
<text x="238.7" y="90.9">+24v</text>
<text x="26.8" y="115.6">1</text>
<text x="202.3" y="129.7">5</text>
<text x="222" y="129.7">1</text>
<text x="225.6" y="127.4">+</text>
<text x="236.6" y="127.4">P</text>
<text x="26.8" y="132.1">2</text>
<text x="100.2" y="136.8">+24v</text>
<text x="202.3" y="136.8">6</text>
<text x="222" y="136.8">2</text>
<text x="224.6" y="136.8">+0</text>
<text x="226" y="132.1">-</text>
<text x="236.6" y="132.1">N</text>
<text x="236.6" y="136.8">R</text>
<text x="225" y="141.5">-0</text>
<text x="236.6" y="141.5">R</text>
<text x="84" y="155" transform="rotate(-90 84 155)">3</text>
<text x="98.1" y="155" transform="rotate(-90 98.1 155)">4</text>
<text x="33.9" y="157.9">+15v</text>
<text x="201.3" y="160.3">+24v</text>
<text x="24.5" y="164.9">5</text>
<text x="24.5" y="181.4">6</text>
<text x="78.6" y="188.4">+24v</text>
</g>
</svg>
